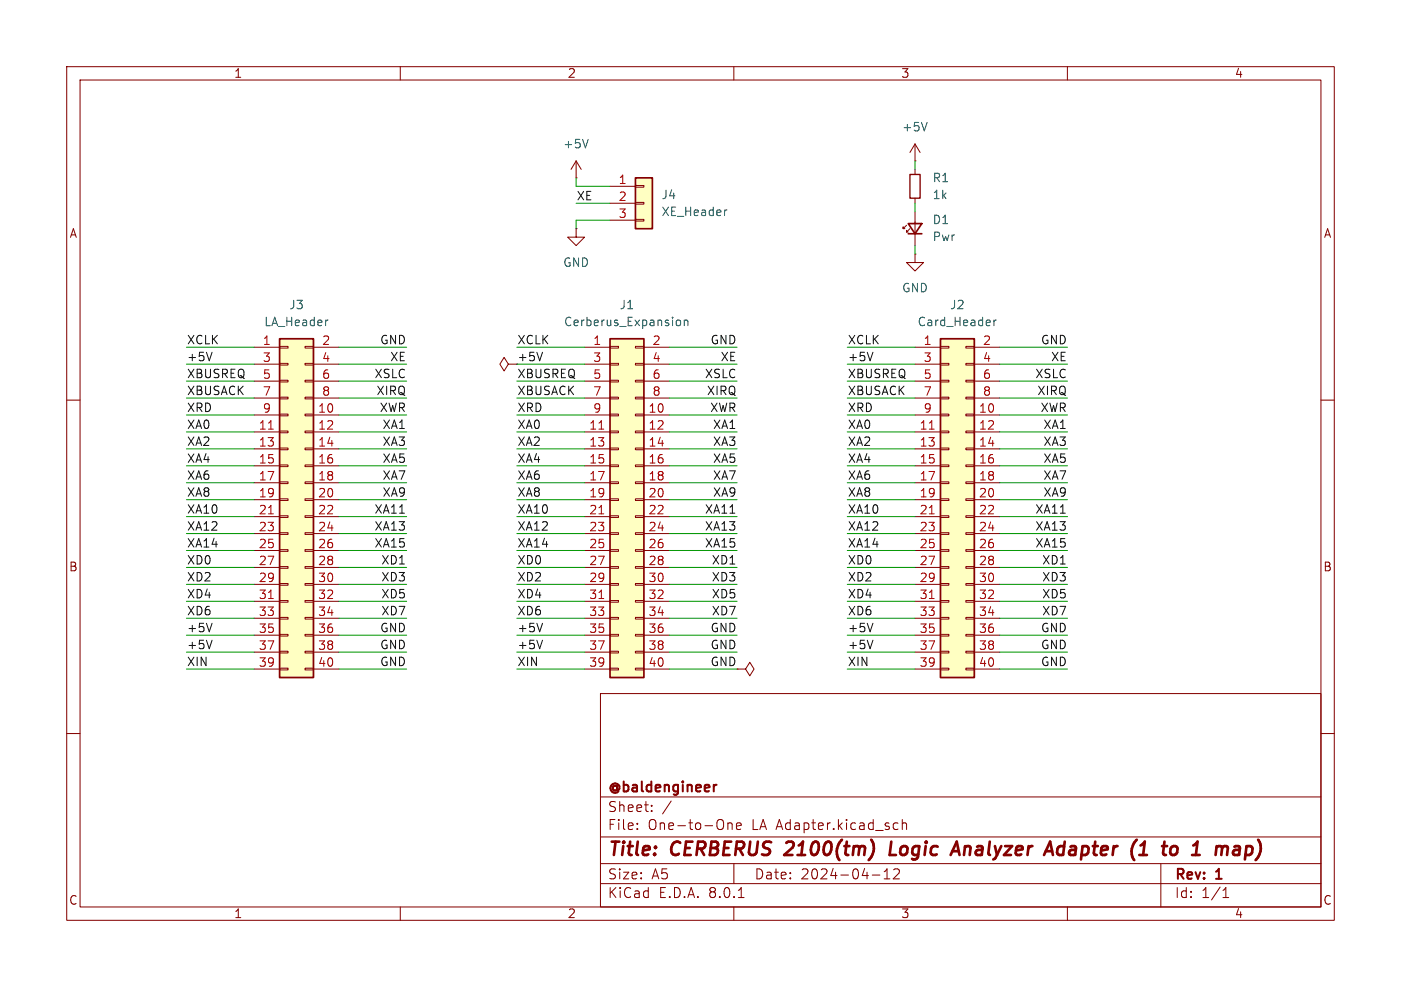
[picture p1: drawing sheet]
<svg xmlns="http://www.w3.org/2000/svg" width="210mm" height="148mm" viewBox="0 0 210 148" stroke-linecap="round" stroke-linejoin="round" font-family="sans-serif">
<g fill="none" stroke="#840000" stroke-width=".15">
<path d="M10 10h190v128h-190zM12 12h186v124h-186zM60 10v2M110 10v2M160 10v2M10 60h2M76.2 54.6l-.6-1-.7 1 .7 1 .6-1h1.3M198 60h2M10 110h2M90 104h108v32h-108zM90 119.5h108M110.5 100.3h1.3l.6-1 .6 1-.6 1-.6-1"/>
<path d="M198 110h2M60 136v2M90 132.5h108M90 129.5h108M90 125.5h108M95.5 124.2v.2M95.5 123.5v.1M97.7 121.5v.2M97.7 120.8v.1M100.6 120.1l-1.3 1.9M109.1 123.4v1M109.1 123.5a.37 .37 0 0 1 .7 .1v.8"/>
<path d="M110 136v2M110 129.5v3M110.4 123.9l.7-.2-.1-.2-.4-.1-.2 .2 .1 .7h.5M110.7 134.6h.8M130.8 131.2h1.1M132.5 131.8h.9M132.5 130.7l.5-.4v1.5M134.2 123.4l.4 .1M134.5 130.3h-.3l-.2 .1M134.6 124.3l-.4 .1M134.8 130.4v.5l-.9 .9h.9M135.2 123.5a.37 .37 0 0 1 .7 .1v.8"/>
<path d="M135.2 122.9v1.5M160 136v2M174 129.5v6.5M183.3 134.6h.9M183.3 133.5l.5-.4v1.5"/>
</g>
<path d="M118.8 127.1l-1.3 1.1h1.3M133.6 126.2l-.2 2h.9M142.8 127.6h.9M143.4 126.2l.4 2M159.3 126.9a.66 .66 0 0 0-.8 .4v.7l.3 .2h.4M170.4 125.9l-.1 .1M170.8 128.2h1.1M182.7 126.9l.4 .1 .1 .2M183.2 127.2l-.1 1M184 127a.5 .5 0 0 0-.8 .2M184.1 127.2l-.2 1M186.8 127l.2-.1 .6 .1 .2 .3-.1 .5a.66 .66 0 0 1-.8 .4" fill="none" stroke="#840000" stroke-width=".4"/>
<path d="M107 117.7v1M107.4 117.7l-.3 .1-.1 .2" fill="none" stroke="#840000" stroke-width=".3"/>
<path d="M91.4 50.8h5.1v50.8h-5.1z" fill="#ffffc2"/>
<g fill="none" stroke="#840000" stroke-width=".15">
<path d="M87.6 52.1h3.8M87.6 54.6h3.8M87.6 57.2h3.8M87.6 59.7h3.8M91.4 59.6h1.3v.2h-1.3zM91.4 57h1.3v.3h-1.3zM91.4 54.5h1.3v.2h-1.3zM91.4 51.9h1.3v.3h-1.3zM95.2 59.6h1.3v.2h-1.3zM95.2 57h1.3v.3h-1.3zM95.2 54.5h1.3v.2h-1.3zM95.2 51.9h1.3v.3h-1.3z"/>
<path d="M96.5 52.1h3.8M96.5 54.6h3.8M96.5 57.2h3.8M96.5 59.7h3.8M87.6 62.2h3.8M87.6 64.8h3.8M87.6 67.3h3.8M87.6 69.9h3.8M87.6 72.4h3.8M87.6 74.9h3.8M87.6 77.5h3.8M91.4 79.9h1.3v.2h-1.3z"/>
<path d="M91.4 77.3h1.3v.3h-1.3zM91.4 74.8h1.3v.3h-1.3zM91.4 72.3h1.3v.2h-1.3zM91.4 69.7h1.3v.3h-1.3zM91.4 67.2h1.3v.2h-1.3zM91.4 64.6h1.3v.3h-1.3zM91.4 62.1h1.3v.3h-1.3zM95.2 79.9h1.3v.2h-1.3zM95.2 77.3h1.3v.3h-1.3zM95.2 74.8h1.3v.3h-1.3zM95.2 72.3h1.3v.2h-1.3zM95.2 69.7h1.3v.3h-1.3z"/>
<path d="M95.2 67.2h1.3v.2h-1.3zM95.2 64.6h1.3v.3h-1.3zM95.2 62.1h1.3v.3h-1.3zM96.5 62.2h3.8M96.5 64.8h3.8M96.5 67.3h3.8M96.5 69.9h3.8M96.5 72.4h3.8M96.5 74.9h3.8M96.5 77.5h3.8M87.6 80h3.8M87.6 82.6h3.8"/>
<path d="M87.6 85.1h3.8M87.6 87.6h3.8M87.6 90.2h3.8M87.6 92.7h3.8M87.6 95.3h3.8M87.6 97.8h3.8M91.4 97.7h1.3v.2h-1.3zM91.4 95.1h1.3v.3h-1.3zM91.4 92.6h1.3v.2h-1.3zM91.4 90h1.3v.3h-1.3zM91.4 87.5h1.3v.3h-1.3zM91.4 85h1.3v.2h-1.3z"/>
<path d="M91.4 82.4h1.3v.3h-1.3zM95.2 97.7h1.3v.2h-1.3zM95.2 95.1h1.3v.3h-1.3zM95.2 92.6h1.3v.2h-1.3zM95.2 90h1.3v.3h-1.3zM95.2 87.5h1.3v.3h-1.3zM95.2 85h1.3v.2h-1.3zM95.2 82.4h1.3v.3h-1.3zM96.5 80h3.8M96.5 82.6h3.8M96.5 85.1h3.8M96.5 87.6h3.8"/>
<path d="M96.5 90.2h3.8M96.5 92.7h3.8M96.5 95.3h3.8M96.5 97.8h3.8M87.6 100.3h3.8M91.4 100.2h1.3v.3h-1.3zM95.2 100.2h1.3v.3h-1.3zM96.5 100.3h3.8"/>
</g>
<path d="M91.4 50.8h5.1v50.8h-5.1z" fill="none" stroke="#840000" stroke-width=".25"/>
<path d="M89.8 64.4h.7M89.8 77.1h.7M89.8 89.8h.7" fill="none" stroke="#a90000" stroke-width=".15"/>
<path d="M101.4 48.1l.4-.1 .2 .2v.4l-.1 .2h-.3l-.2-.1M102.6 48.1l.1-.1 .4 .1v.7M102.6 48v.8" fill="none" stroke="#006464" stroke-width=".15"/>
<path d="M41.9 50.8h5.1v50.8h-5.1z" fill="#ffffc2"/>
<g fill="none" stroke="#840000" stroke-width=".15">
<path d="M86.4 34.3v1.3h1.2l-1.2 1.2-1.3-1.2h1.3M86.4 34.3h.1M86.4 26.7h.1M86.4 24.1l-.8 1.3M86.4 24.1v2.6M86.4 24.1l.7 1.3M38.1 52.1h3.8M38.1 54.6h3.8M38.1 57.2h3.8M38.1 59.7h3.8M41.9 59.6h1.3v.2h-1.3zM41.9 57h1.3v.3h-1.3z"/>
<path d="M41.9 54.5h1.3v.2h-1.3zM41.9 51.9h1.3v.3h-1.3zM45.7 59.6h1.3v.2h-1.3zM45.7 57h1.3v.3h-1.3zM45.7 54.5h1.3v.2h-1.3zM45.7 51.9h1.3v.3h-1.3zM47 52.1h3.8M47 54.6h3.8M47 57.2h3.8M47 59.7h3.8M38.1 62.2h3.8M38.1 64.8h3.8"/>
<path d="M38.1 67.3h3.8M38.1 69.9h3.8M38.1 72.4h3.8M38.1 74.9h3.8M38.1 77.5h3.8M41.9 79.9h1.3v.2h-1.3zM41.9 77.3h1.3v.3h-1.3zM41.9 74.8h1.3v.3h-1.3zM41.9 72.3h1.3v.2h-1.3zM41.9 69.7h1.3v.3h-1.3zM41.9 67.2h1.3v.2h-1.3zM41.9 64.6h1.3v.3h-1.3z"/>
<path d="M41.9 62.1h1.3v.3h-1.3zM45.7 79.9h1.3v.2h-1.3zM45.7 77.3h1.3v.3h-1.3zM45.7 74.8h1.3v.3h-1.3zM45.7 72.3h1.3v.2h-1.3zM45.7 69.7h1.3v.3h-1.3zM45.7 67.2h1.3v.2h-1.3zM45.7 64.6h1.3v.3h-1.3zM45.7 62.1h1.3v.3h-1.3zM47 62.2h3.8M47 64.8h3.8M47 67.3h3.8"/>
<path d="M47 69.9h3.8M47 72.4h3.8M47 74.9h3.8M47 77.5h3.8M38.1 80h3.8M38.1 82.6h3.8M38.1 85.1h3.8M38.1 87.6h3.8M38.1 90.2h3.8M38.1 92.7h3.8M38.1 95.3h3.8M38.1 97.8h3.8"/>
<path d="M41.9 97.7h1.3v.2h-1.3zM41.9 95.1h1.3v.3h-1.3zM41.9 92.6h1.3v.2h-1.3zM41.9 90h1.3v.3h-1.3zM41.9 87.5h1.3v.3h-1.3zM41.9 85h1.3v.2h-1.3zM41.9 82.4h1.3v.3h-1.3zM45.7 97.7h1.3v.2h-1.3zM45.7 95.1h1.3v.3h-1.3zM45.7 92.6h1.3v.2h-1.3zM45.7 90h1.3v.3h-1.3zM45.7 87.5h1.3v.3h-1.3z"/>
<path d="M45.7 85h1.3v.2h-1.3zM45.7 82.4h1.3v.3h-1.3zM47 80h3.8M47 82.6h3.8M47 85.1h3.8M47 87.6h3.8M47 90.2h3.8M47 92.7h3.8M47 95.3h3.8M47 97.8h3.8M38.1 100.3h3.8M41.9 100.2h1.3v.3h-1.3z"/>
<path d="M45.7 100.2h1.3v.3h-1.3zM47 100.3h3.8"/>
</g>
<path d="M41.9 50.8h5.1v50.8h-5.1z" fill="none" stroke="#840000" stroke-width=".25"/>
<path d="M40.2 64.4h.8M40.2 77.1h.8M40.2 89.8h.8" fill="none" stroke="#a90000" stroke-width=".15"/>
<path d="M88.2 20.9l-.4 1.3M49 48h.2" fill="none" stroke="#006464" stroke-width=".15"/>
<path d="M95.2 26.7h2.6v7.6h-2.6z" fill="#ffffc2"/>
<g fill="none" stroke="#840000" stroke-width=".15">
<path d="M91.4 27.9h3.8M91.4 30.5h3.8M91.4 33h3.8M95.2 32.9h1.3v.2h-1.3zM95.2 30.4h1.3v.2h-1.3zM95.2 27.8h1.3v.3h-1.3zM135.9 33.8l-.5 .5v-.3v.3h.2M136.4 34.3l-.5 .5v-.3v.3h.2M137.2 24.1h.1M137.2 38.1v1.3h1.2l-1.2 1.2-1.3-1.2h1.3M137.2 38.1h.1M137.2 21.6l-.8 1.3"/>
<path d="M137.2 21.6v2.5M137.2 25.4v.8M137.2 29.7v.8M137.2 31.8v5M137.2 21.6l.7 1.3"/>
</g>
<path d="M95.2 26.7h2.6v7.6h-2.6zM136.1 33.5h2.1l-1 1.6zM136.1 35.1h2.1" fill="none" stroke="#840000" stroke-width=".25"/>
<path d="M139 18.4l-.4 1.2M109 31.5h-.3" fill="none" stroke="#006464" stroke-width=".15"/>
<path d="M136.4 26.2h1.5v3.5h-1.5z" fill="none" stroke="#840000" stroke-width=".2"/>
<path d="M141 50.8h5v50.8h-5z" fill="#ffffc2"/>
<g fill="none" stroke="#840000" stroke-width=".15">
<path d="M137.2 52.1h3.8M137.2 54.6h3.8M137.2 57.2h3.8M137.2 59.7h3.8M141 59.6h1.2v.2h-1.2zM141 57h1.2v.3h-1.2zM141 54.5h1.2v.2h-1.2zM141 51.9h1.2v.3h-1.2zM144.8 59.6h1.2v.2h-1.2zM144.8 57h1.2v.3h-1.2zM144.8 54.5h1.2v.2h-1.2zM144.8 51.9h1.2v.3h-1.2z"/>
<path d="M146 52.1h3.9M146 54.6h3.9M146 57.2h3.9M146 59.7h3.9M137.2 62.2h3.8M137.2 64.8h3.8M137.2 67.3h3.8M137.2 69.9h3.8M137.2 72.4h3.8M137.2 74.9h3.8M137.2 77.5h3.8M141 79.9h1.2v.2h-1.2z"/>
<path d="M141 77.3h1.2v.3h-1.2zM141 74.8h1.2v.3h-1.2zM141 72.3h1.2v.2h-1.2zM141 69.7h1.2v.3h-1.2zM141 67.2h1.2v.2h-1.2zM141 64.6h1.2v.3h-1.2zM141 62.1h1.2v.3h-1.2zM144.8 79.9h1.2v.2h-1.2zM144.8 77.3h1.2v.3h-1.2zM144.8 74.8h1.2v.3h-1.2zM144.8 72.3h1.2v.2h-1.2zM144.8 69.7h1.2v.3h-1.2z"/>
<path d="M144.8 67.2h1.2v.2h-1.2zM144.8 64.6h1.2v.3h-1.2zM144.8 62.1h1.2v.3h-1.2zM146 62.2h3.9M146 64.8h3.9M146 67.3h3.9M146 69.9h3.9M146 72.4h3.9M146 74.9h3.9M146 77.5h3.9M137.2 80h3.8M137.2 82.6h3.8"/>
<path d="M137.2 85.1h3.8M137.2 87.6h3.8M137.2 90.2h3.8M137.2 92.7h3.8M137.2 95.3h3.8M137.2 97.8h3.8M141 97.7h1.2v.2h-1.2zM141 95.1h1.2v.3h-1.2zM141 92.6h1.2v.2h-1.2zM141 90h1.2v.3h-1.2zM141 87.5h1.2v.3h-1.2zM141 85h1.2v.2h-1.2z"/>
<path d="M141 82.4h1.2v.3h-1.2zM144.8 97.7h1.2v.2h-1.2zM144.8 95.1h1.2v.3h-1.2zM144.8 92.6h1.2v.2h-1.2zM144.8 90h1.2v.3h-1.2zM144.8 87.5h1.2v.3h-1.2zM144.8 85h1.2v.2h-1.2zM144.8 82.4h1.2v.3h-1.2zM146 80h3.9M146 82.6h3.9M146 85.1h3.9M146 87.6h3.9"/>
<path d="M146 90.2h3.9M146 92.7h3.9M146 95.3h3.9M146 97.8h3.9M137.2 100.3h3.8M141 100.2h1.2v.3h-1.2zM144.8 100.2h1.2v.3h-1.2zM146 100.3h3.9"/>
</g>
<path d="M141 50.8h5v50.8h-5z" fill="none" stroke="#840000" stroke-width=".25"/>
<path d="M139.3 64.4h.7M139.3 77.1h.7M139.3 89.8h.7" fill="none" stroke="#a90000" stroke-width=".15"/>
<path d="M149 48v.8M149.3 48l-.2 .1-.1 .1" fill="none" stroke="#006464" stroke-width=".15"/>
<path d="M31.8 52.8l-.4 1.3M81.3 52.8l-.4 1.3M130.8 52.8l-.4 1.3M31.8 93.5l-.4 1.2M31.8 96l-.4 1.3M81.3 93.5l-.4 1.2M81.3 96l-.4 1.3M130.8 93.5l-.4 1.2M130.8 96l-.4 1.3" fill="none" stroke="#0f0f0f" stroke-width=".15"/>
<g fill="none" stroke="#009600" stroke-width=".15">
<path d="M86.4 26.7v1.2h5M86.4 30.5h5M91.4 33h-5v1.3M137.2 24.1v1.3M137.2 30.5v1.3M137.2 36.8v1.3M27.9 52.1h10.2M27.9 59.7h10.2M27.9 54.6h10.2M27.9 57.2h10.2M50.8 52.1h10.2M50.8 59.7h10.2"/>
<path d="M50.8 54.6h10.2M50.8 57.2h10.2M77.5 52.1h10.1M77.5 59.7h10.1M77.5 54.6h10.1M77.5 57.2h10.1M100.3 52.1h10.2M100.3 59.7h10.2M100.3 54.6h10.2M100.3 57.2h10.2M127 52.1h10.2M127 59.7h10.2"/>
<path d="M127 54.6h10.2M127 57.2h10.2M149.9 52.1h10.1M149.9 59.7h10.1M149.9 54.6h10.1M149.9 57.2h10.1M27.9 67.3h10.2M27.9 72.4h10.2M27.9 77.5h10.2M27.9 64.8h10.2M27.9 62.2h10.2M27.9 69.9h10.2"/>
<path d="M27.9 74.9h10.2M50.8 67.3h10.2M50.8 72.4h10.2M50.8 77.5h10.2M50.8 64.8h10.2M50.8 62.2h10.2M50.8 69.9h10.2M50.8 74.9h10.2M77.5 67.3h10.1M77.5 72.4h10.1M77.5 77.5h10.1M77.5 64.8h10.1"/>
<path d="M77.5 62.2h10.1M77.5 69.9h10.1M77.5 74.9h10.1M100.3 67.3h10.2M100.3 72.4h10.2M100.3 77.5h10.2M100.3 64.8h10.2M100.3 62.2h10.2M100.3 69.9h10.2M100.3 74.9h10.2M127 67.3h10.2M127 72.4h10.2"/>
<path d="M127 77.5h10.2M127 64.8h10.2M127 62.2h10.2M127 69.9h10.2M127 74.9h10.2M149.9 67.3h10.1M149.9 72.4h10.1M149.9 77.5h10.1M149.9 64.8h10.1M149.9 62.2h10.1M149.9 69.9h10.1M149.9 74.9h10.1"/>
<path d="M27.9 82.6h10.2M27.9 85.1h10.2M27.9 87.6h10.2M27.9 80h10.2M27.9 95.3h10.2M27.9 97.8h10.2M27.9 92.7h10.2M27.9 90.2h10.2M50.8 82.6h10.2M50.8 85.1h10.2M50.8 87.6h10.2M50.8 80h10.2"/>
<path d="M50.8 95.3h10.2M50.8 97.8h10.2M50.8 92.7h10.2M50.8 90.2h10.2M77.5 82.6h10.1M77.5 85.1h10.1M77.5 87.6h10.1M77.5 80h10.1M77.5 95.3h10.1M77.5 97.8h10.1M77.5 92.7h10.1M77.5 90.2h10.1"/>
<path d="M100.3 82.6h10.2M100.3 85.1h10.2M100.3 87.6h10.2M100.3 80h10.2M100.3 95.3h10.2M100.3 97.8h10.2M100.3 92.7h10.2M100.3 90.2h10.2M127 82.6h10.2M127 85.1h10.2M127 87.6h10.2M127 80h10.2"/>
<path d="M127 95.3h10.2M127 97.8h10.2M127 92.7h10.2M127 90.2h10.2M149.9 82.6h10.1M149.9 85.1h10.1M149.9 87.6h10.1M149.9 80h10.1M149.9 95.3h10.1M149.9 97.8h10.1M149.9 92.7h10.1M149.9 90.2h10.1"/>
<path d="M27.9 100.3h10.2M50.8 100.3h10.2M77.5 100.3h10.1M100.3 100.3h10.2M127 100.3h10.2M149.9 100.3h10.1"/>
</g>
<g font-size="2.8" fill="#840000">
<text x="91" y="128.9">Title:</text>
<text x="100.7" y="128.9">CERBERUS</text>
<text x="118.6" y="128.9">2100(tm)</text>
<text x="135" y="128.9">Logic</text>
<text x="145.3" y="128.9">Analyzer</text>
<text x="160.1" y="128.9">Adapter</text>
<text x="173.6" y="128.9">(1</text>
<text x="179.2" y="128.9">to</text>
<text x="184.5" y="128.9">1</text>
<text x="188.7" y="128.9">map)</text>
</g>
<g font-size="2.1" fill="#840000">
<text x="91" y="119.2">@baldengineer</text>
<text x="91" y="124.7">File:</text>
<text x="91" y="122">Sheet:</text>
<text x="97.1" y="124.7">One-to-One</text>
<text x="112.7" y="124.7">LA Adapter.kicad_sch</text>
<text x="91" y="134.9">KiCad</text>
<text x="91" y="132.1">Size:</text>
<text x="97.7" y="132.1">A5</text>
<text x="98.7" y="134.9">E.D.A.</text>
<text x="106.3" y="134.9">8.0.1</text>
<text x="113" y="132.1">Date:</text>
<text x="120" y="132.1">2024-04-12</text>
<text x="176" y="132.3">Rev:</text>
<text x="176" y="134.9">Id:</text>
<text x="180.1" y="134.9">1/1</text>
<text x="182.4" y="132.3">1</text>
</g>
<g font-size="1.8" fill="#840000">
<text x="35" y="11.9">1</text>
<text x="85" y="11.9">2</text>
<text x="135" y="11.9">3</text>
<text x="185" y="11.9">4</text>
<text x="10.3" y="35.9">A</text>
<text x="198.4" y="35.9">A</text>
<text x="10.3" y="85.9">B</text>
<text x="198.3" y="85.9">B</text>
<text x="10.3" y="135.9">C</text>
<text x="35" y="137.9">1</text>
<text x="85" y="137.9">2</text>
<text x="135" y="137.9">3</text>
<text x="185" y="137.9">4</text>
<text x="198.3" y="135.9">C</text>
</g>
<g font-size="1.8" fill="#006464">
<text x="84.3" y="22.5">+5V</text>
<text x="135.1" y="19.9">+5V</text>
<text x="139.7" y="27.5">R1</text>
<text x="99.1" y="30.1">J4</text>
<text x="99.1" y="32.6">XE_Header</text>
<text x="139.7" y="33.8">D1</text>
<text x="139.7" y="30.1">1k</text>
<text x="84.3" y="40.2">GND</text>
<text x="139.7" y="36.4">Pwr</text>
<text x="43.3" y="46.6">J3</text>
<text x="92.8" y="46.6">J1</text>
<text x="135.1" y="44">GND</text>
<text x="142.3" y="46.6">J2</text>
<text x="39.5" y="49.1">LA_Header</text>
<text x="84.4" y="49.1">Cerberus_Expansion</text>
<text x="137.5" y="49.1">Card_Header</text>
</g>
<g font-size="1.8" fill="#a90000">
<text x="92.6" y="27.7">1</text>
<text x="92.6" y="30.2">2</text>
<text x="92.6" y="32.8">3</text>
<text x="39.3" y="51.8">1</text>
<text x="48.2" y="51.8">2</text>
<text x="88.8" y="51.8">1</text>
<text x="97.7" y="51.8">2</text>
<text x="138.4" y="51.8">1</text>
<text x="147.2" y="51.8">2</text>
<text x="39.3" y="54.4">3</text>
<text x="39.3" y="56.9">5</text>
<text x="39.3" y="59.4">7</text>
<text x="48.2" y="54.4">4</text>
<text x="48.2" y="56.9">6</text>
<text x="48.2" y="59.4">8</text>
<text x="88.8" y="54.4">3</text>
<text x="88.8" y="56.9">5</text>
<text x="88.8" y="59.4">7</text>
<text x="97.7" y="54.4">4</text>
<text x="97.7" y="56.9">6</text>
<text x="97.7" y="59.4">8</text>
<text x="138.4" y="54.4">3</text>
<text x="138.4" y="56.9">5</text>
<text x="138.4" y="59.4">7</text>
<text x="147.2" y="54.4">4</text>
<text x="147.2" y="56.9">6</text>
<text x="147.2" y="59.4">8</text>
<text x="38.7" y="64.5">11</text>
<text x="39.3" y="62">9</text>
<text x="47.6" y="62">10</text>
<text x="47.6" y="64.5">12</text>
<text x="88.2" y="64.5">11</text>
<text x="88.8" y="62">9</text>
<text x="97.1" y="62">10</text>
<text x="97.1" y="64.5">12</text>
<text x="137.8" y="64.5">11</text>
<text x="138.4" y="62">9</text>
<text x="146.6" y="62">10</text>
<text x="146.6" y="64.5">12</text>
<text x="38.7" y="67.1">13</text>
<text x="38.7" y="69.6">15</text>
<text x="47.6" y="67.1">14</text>
<text x="47.6" y="69.6">16</text>
<text x="88.2" y="67.1">13</text>
<text x="88.2" y="69.6">15</text>
<text x="97.1" y="67.1">14</text>
<text x="97.1" y="69.6">16</text>
<text x="137.8" y="67.1">13</text>
<text x="137.8" y="69.6">15</text>
<text x="146.6" y="67.1">14</text>
<text x="146.6" y="69.6">16</text>
<text x="38.7" y="72.1">17</text>
<text x="38.7" y="74.7">19</text>
<text x="38.7" y="77.2">21</text>
<text x="47.6" y="72.1">18</text>
<text x="47.6" y="74.7">20</text>
<text x="47.6" y="77.2">22</text>
<text x="88.2" y="72.1">17</text>
<text x="88.2" y="74.7">19</text>
<text x="88.2" y="77.2">21</text>
<text x="97.1" y="72.1">18</text>
<text x="97.1" y="74.7">20</text>
<text x="97.1" y="77.2">22</text>
<text x="137.8" y="72.1">17</text>
<text x="137.8" y="74.7">19</text>
<text x="137.8" y="77.2">21</text>
<text x="146.6" y="72.1">18</text>
<text x="146.6" y="74.7">20</text>
<text x="146.6" y="77.2">22</text>
<text x="38.7" y="79.8">23</text>
<text x="38.7" y="82.3">25</text>
<text x="47.6" y="79.8">24</text>
<text x="47.6" y="82.3">26</text>
<text x="88.2" y="79.8">23</text>
<text x="88.2" y="82.3">25</text>
<text x="97.1" y="79.8">24</text>
<text x="97.1" y="82.3">26</text>
<text x="137.8" y="79.8">23</text>
<text x="137.8" y="82.3">25</text>
<text x="146.6" y="79.8">24</text>
<text x="146.6" y="82.3">26</text>
<text x="38.7" y="84.8">27</text>
<text x="38.7" y="87.4">29</text>
<text x="38.7" y="89.9">31</text>
<text x="47.6" y="84.8">28</text>
<text x="47.6" y="87.4">30</text>
<text x="47.6" y="89.9">32</text>
<text x="88.2" y="84.8">27</text>
<text x="88.2" y="87.4">29</text>
<text x="88.2" y="89.9">31</text>
<text x="97.1" y="84.8">28</text>
<text x="97.1" y="87.4">30</text>
<text x="97.1" y="89.9">32</text>
<text x="137.8" y="84.8">27</text>
<text x="137.8" y="87.4">29</text>
<text x="137.8" y="89.9">31</text>
<text x="146.6" y="84.8">28</text>
<text x="146.6" y="87.4">30</text>
<text x="146.6" y="89.9">32</text>
<text x="38.7" y="92.5">33</text>
<text x="38.7" y="95">35</text>
<text x="47.6" y="92.5">34</text>
<text x="47.6" y="95">36</text>
<text x="88.2" y="92.5">33</text>
<text x="88.2" y="95">35</text>
<text x="97.1" y="92.5">34</text>
<text x="97.1" y="95">36</text>
<text x="137.8" y="92.5">33</text>
<text x="137.8" y="95">35</text>
<text x="146.6" y="92.5">34</text>
<text x="146.6" y="95">36</text>
<text x="38.7" y="97.5">37</text>
<text x="38.7" y="100.1">39</text>
<text x="47.6" y="97.5">38</text>
<text x="47.6" y="100.1">40</text>
<text x="88.2" y="97.5">37</text>
<text x="88.2" y="100.1">39</text>
<text x="97.1" y="97.5">38</text>
<text x="97.1" y="100.1">40</text>
<text x="137.8" y="97.5">37</text>
<text x="137.8" y="100.1">39</text>
<text x="146.6" y="97.5">38</text>
<text x="146.6" y="100.1">40</text>
</g>
<g font-size="1.8" fill="#0f0f0f">
<text x="86.4" y="30.1">XE</text>
<text x="27.9" y="51.7">XCLK</text>
<text x="56.9" y="51.7">GND</text>
<text x="77.5" y="51.7">XCLK</text>
<text x="106.4" y="51.7">GND</text>
<text x="127" y="51.7">XCLK</text>
<text x="155.9" y="51.7">GND</text>
<text x="27.9" y="56.8">XBUSREQ</text>
<text x="27.9" y="54.3">+5V</text>
<text x="27.9" y="59.3">XBUSACK</text>
<text x="56" y="56.8">XSLC</text>
<text x="56.3" y="59.3">XIRQ</text>
<text x="58.4" y="54.3">XE</text>
<text x="77.5" y="54.3">+5V</text>
<text x="77.5" y="56.8">XBUSREQ</text>
<text x="77.5" y="59.3">XBUSACK</text>
<text x="105.6" y="56.8">XSLC</text>
<text x="105.9" y="59.3">XIRQ</text>
<text x="107.9" y="54.3">XE</text>
<text x="127" y="59.3">XBUSACK</text>
<text x="127" y="54.3">+5V</text>
<text x="127" y="56.8">XBUSREQ</text>
<text x="155.1" y="56.8">XSLC</text>
<text x="155.4" y="59.3">XIRQ</text>
<text x="157.5" y="54.3">XE</text>
<text x="27.9" y="61.9">XRD</text>
<text x="27.9" y="64.4">XA0</text>
<text x="56.8" y="61.9">XWR</text>
<text x="57.2" y="64.4">XA1</text>
<text x="77.5" y="64.4">XA0</text>
<text x="77.5" y="61.9">XRD</text>
<text x="106.4" y="61.9">XWR</text>
<text x="106.8" y="64.4">XA1</text>
<text x="127" y="61.9">XRD</text>
<text x="127" y="64.4">XA0</text>
<text x="155.9" y="61.9">XWR</text>
<text x="156.3" y="64.4">XA1</text>
<text x="27.9" y="69.5">XA4</text>
<text x="27.9" y="67">XA2</text>
<text x="57.2" y="69.5">XA5</text>
<text x="57.2" y="67">XA3</text>
<text x="77.5" y="69.5">XA4</text>
<text x="77.5" y="67">XA2</text>
<text x="106.8" y="69.5">XA5</text>
<text x="106.8" y="67">XA3</text>
<text x="127" y="67">XA2</text>
<text x="127" y="69.5">XA4</text>
<text x="156.3" y="69.5">XA5</text>
<text x="156.3" y="67">XA3</text>
<text x="27.9" y="72">XA6</text>
<text x="27.9" y="77.1">XA10</text>
<text x="27.9" y="74.6">XA8</text>
<text x="56" y="77.1">XA11</text>
<text x="57.2" y="72">XA7</text>
<text x="57.2" y="74.6">XA9</text>
<text x="77.5" y="72">XA6</text>
<text x="77.5" y="77.1">XA10</text>
<text x="77.5" y="74.6">XA8</text>
<text x="105.6" y="77.1">XA11</text>
<text x="106.8" y="72">XA7</text>
<text x="106.8" y="74.6">XA9</text>
<text x="127" y="77.1">XA10</text>
<text x="127" y="74.6">XA8</text>
<text x="127" y="72">XA6</text>
<text x="155.1" y="77.1">XA11</text>
<text x="156.3" y="72">XA7</text>
<text x="156.3" y="74.6">XA9</text>
<text x="27.9" y="79.7">XA12</text>
<text x="27.9" y="82.2">XA14</text>
<text x="56" y="79.7">XA13</text>
<text x="56" y="82.2">XA15</text>
<text x="77.5" y="79.7">XA12</text>
<text x="77.5" y="82.2">XA14</text>
<text x="105.6" y="79.7">XA13</text>
<text x="105.6" y="82.2">XA15</text>
<text x="127" y="79.7">XA12</text>
<text x="127" y="82.2">XA14</text>
<text x="155.1" y="82.2">XA15</text>
<text x="155.1" y="79.7">XA13</text>
<text x="27.9" y="87.3">XD2</text>
<text x="27.9" y="89.8">XD4</text>
<text x="27.9" y="84.7">XD0</text>
<text x="57.1" y="89.8">XD5</text>
<text x="57.1" y="87.3">XD3</text>
<text x="57.1" y="84.7">XD1</text>
<text x="77.5" y="87.3">XD2</text>
<text x="77.5" y="89.8">XD4</text>
<text x="77.5" y="84.7">XD0</text>
<text x="106.6" y="87.3">XD3</text>
<text x="106.6" y="89.8">XD5</text>
<text x="106.6" y="84.7">XD1</text>
<text x="127" y="87.3">XD2</text>
<text x="127" y="84.7">XD0</text>
<text x="127" y="89.8">XD4</text>
<text x="156.1" y="87.3">XD3</text>
<text x="156.1" y="89.8">XD5</text>
<text x="156.1" y="84.7">XD1</text>
<text x="27.9" y="92.4">XD6</text>
<text x="27.9" y="94.9">+5V</text>
<text x="56.9" y="94.9">GND</text>
<text x="57.1" y="92.4">XD7</text>
<text x="77.5" y="94.9">+5V</text>
<text x="77.5" y="92.4">XD6</text>
<text x="106.4" y="94.9">GND</text>
<text x="106.6" y="92.4">XD7</text>
<text x="127" y="94.9">+5V</text>
<text x="127" y="92.4">XD6</text>
<text x="155.9" y="94.9">GND</text>
<text x="156.1" y="92.4">XD7</text>
<text x="27.9" y="100">XIN</text>
<text x="27.9" y="97.4">+5V</text>
<text x="56.9" y="100">GND</text>
<text x="56.9" y="97.4">GND</text>
<text x="77.5" y="97.4">+5V</text>
<text x="77.5" y="100">XIN</text>
<text x="106.4" y="97.4">GND</text>
<text x="106.4" y="100">GND</text>
<text x="127" y="97.4">+5V</text>
<text x="127" y="100">XIN</text>
<text x="155.9" y="100">GND</text>
<text x="155.9" y="97.4">GND</text>
</g>
</svg>
